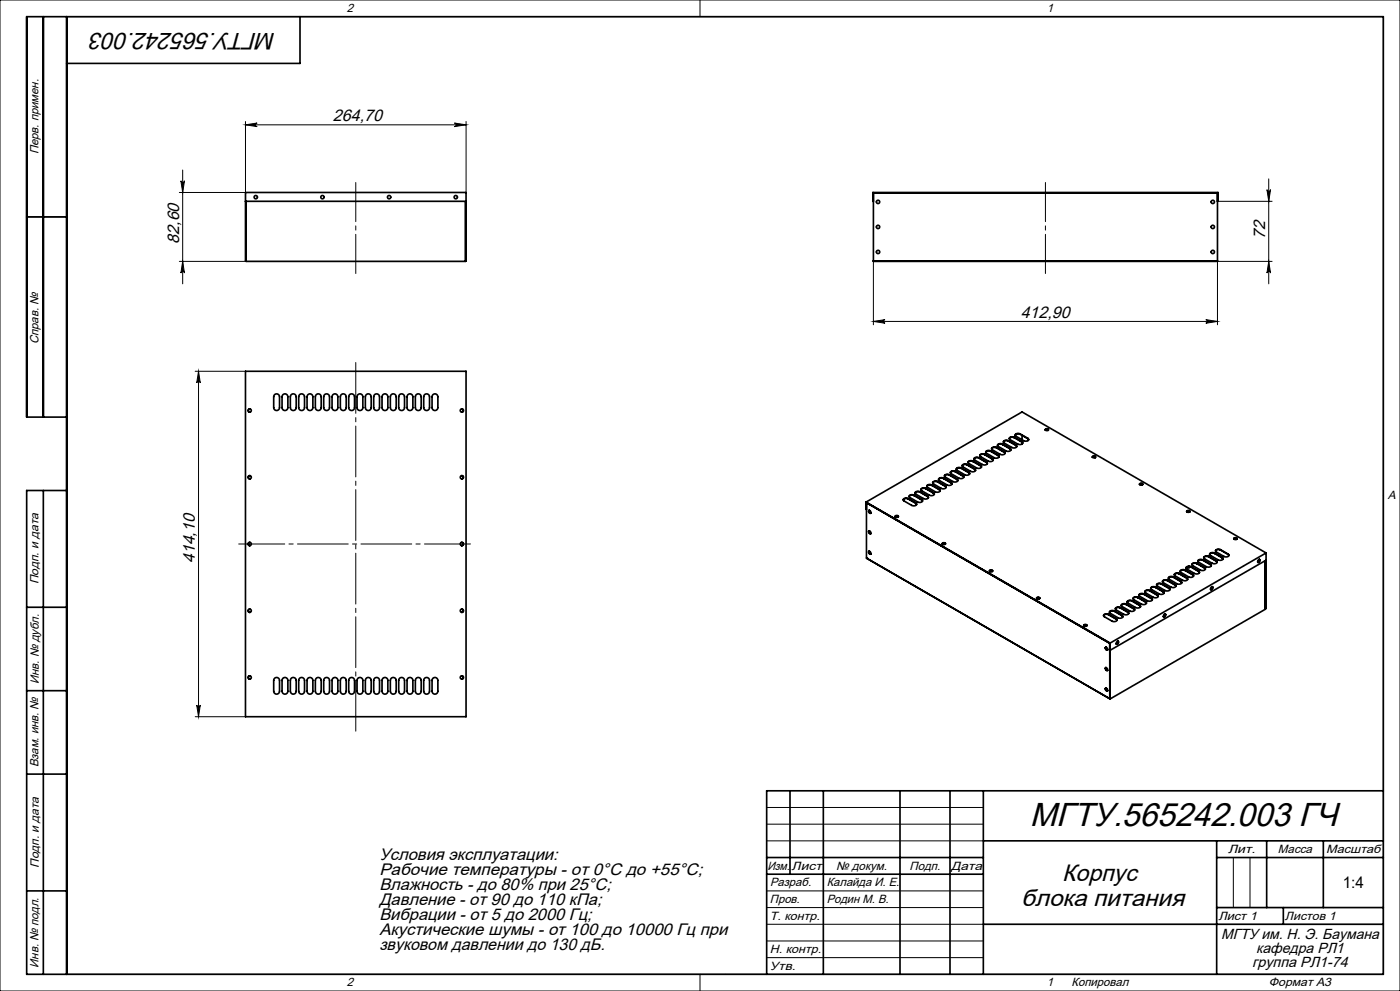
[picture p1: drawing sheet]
<svg xmlns="http://www.w3.org/2000/svg" width="420mm" height="297mm" viewBox="0 0 420 297" stroke-linecap="round" stroke-linejoin="round" font-family="sans-serif">
<g fill="none" stroke="#000" stroke-width=".3">
<path d="M0 0h420v297h-420zM20 5h395v287h-395zM210 0v5M217.5 5h.1M73.6 36.4v21.4M73.6 37.4h66.2M73.6 37.4l3.5-.5a.54 .54 0 0 0-.5 .5 .54 .54 0 0 0 .5 .5zM136.3 36.9l3.5 .5-3.5 .5a.54 .54 0 0 0 .5-.5 .54 .54 0 0 0-.5-.5zM139.8 36.4v21.4M53.8 57.7h19.8M54.3 54.2a.54 .54 0 0 0 .5 .5 .54 .54 0 0 0 .5-.5l-.5 3.5zM54.8 51v34.1"/>
<path d="M380.1 56.8a.54 .54 0 0 0 .5 .5 .54 .54 0 0 0 .6-.5l-.6 3.5zM380.6 53.6v31.5M8 65h12M53.8 78.3h20M54.8 78.3l.5 3.5a.54 .54 0 0 0-.5-.5 .54 .54 0 0 0-.5 .5zM262 78.2v19.1M365.2 78.2v19.1M365.3 78.3h16.3M365.4 60.3h16.2M380.6 78.3l.6 3.5a.54 .54 0 0 0-.6-.5 .54 .54 0 0 0-.5 .5zM262 96.3h103.2M262 96.3l3.5-.5a.54 .54 0 0 0-.5 .5 .54 .54 0 0 0 .5 .6z"/>
<path d="M361.7 95.8l3.5 .5-3.5 .6a.54 .54 0 0 0 .6-.6 .54 .54 0 0 0-.6-.5zM58.6 111.3h15M59.6 111.3l.5 3.5a.54 .54 0 0 0-.5-.5 .54 .54 0 0 0-.6 .5zM59.6 111.3v103.5M20 148.5h.1M415 148.5h.1M58.6 214.8h15M59 211.3a.54 .54 0 0 0 .6 .5 .54 .54 0 0 0 .5-.5l-.5 3.5zM230 242h65M230 247h65M230 252h65M370 257v15"/>
<path d="M375 257v15M230 267h65M230 272h65M230 277h65M210 292v5M217.5 292h.1M230 282h65M230 287h65"/>
</g>
<path d="M106.7 108.3v111.1" fill="none" stroke="#000" stroke-width=".3" stroke-dasharray="15.2 1.3 1.3 1.3" stroke-dashoffset="-.3"/>
<path d="M71.6 163h69.5" fill="none" stroke="#000" stroke-width=".3" stroke-dasharray="15.2 1.3 1.3 1.3" stroke-dashoffset="1.4"/>
<path d="M106.7 54.7v27.3M313.6 54.7v27.3" fill="none" stroke="#000" stroke-width=".3" stroke-dasharray="15.2 1.3 1.3 1.3" stroke-dashoffset="3.5"/>
<g fill="none" stroke="#000" stroke-width=".5">
<path d="M13 5v120M20 5v287M90 5v14h-70M262 57.8h103.2v20.5h-103.2zM8 65h12M73.6 60.3h66.2M73.8 78.2l-.2-20.5h66.2l-.1 20.5M73.8 60.3v18h65.9v-18M262 78.2h103.2M262 60.3l-.1-2.6h103.5l-.2 2.6M73.6 111.3h66.2v103.5h-66.2zM82.3 118.3l.8-.3 .7 .6 .1 3.6a.88 .88 0 0 1-.9 .8 .88 .88 0 0 1-.9-.8v-3.3z"/>
<path d="M84.8 118.3l.8-.3 .7 .6 .1 3.6a.88 .88 0 0 1-.9 .8 .88 .88 0 0 1-.9-.8v-3.3zM87.3 118.3l.8-.3 .7 .6 .1 3.6a.87 .87 0 0 1-.9 .8 .87 .87 0 0 1-.9-.8v-3.3zM89.8 118.3l.8-.3 .7 .6 .1 3.6a.88 .88 0 0 1-.9 .8 .88 .88 0 0 1-.9-.8v-3.3zM92.3 118.3l.8-.3 .7 .6 .1 3.6a.88 .88 0 0 1-.9 .8 .88 .88 0 0 1-.9-.8v-3.3zM94.8 118.3l.8-.3 .7 .6 .1 3.6a.88 .88 0 0 1-.9 .8 .88 .88 0 0 1-.9-.8v-3.3zM97.3 118.3l.8-.3 .7 .6 .1 3.6a.88 .88 0 0 1-.9 .8 .88 .88 0 0 1-.9-.8v-3.3zM99.8 118.3l.8-.3 .7 .6 .1 3.6a.87 .87 0 0 1-.9 .8 .87 .87 0 0 1-.9-.8v-3.3zM102.3 118.3l.8-.3 .7 .6 .1 3.6a.88 .88 0 0 1-.9 .8 .88 .88 0 0 1-.9-.8v-3.3zM104.8 118.3l.8-.3 .7 .6 .1 3.6a.88 .88 0 0 1-.9 .8 .88 .88 0 0 1-.9-.8v-3.3zM107.3 118.3l.8-.3 .7 .6 .1 3.6a.87 .87 0 0 1-.9 .8 .87 .87 0 0 1-.9-.8v-3.3zM109.8 118.3l.8-.3 .7 .6 .1 3.6a.88 .88 0 0 1-.9 .8 .88 .88 0 0 1-.9-.8v-3.3zM112.3 118.3l.8-.3 .7 .6 .1 3.6a.87 .87 0 0 1-.9 .8 .87 .87 0 0 1-.9-.8v-3.3z"/>
<path d="M114.8 118.3l.8-.3 .7 .6 .1 3.6a.88 .88 0 0 1-.9 .8 .88 .88 0 0 1-.9-.8v-3.3zM117.3 118.3l.8-.3 .7 .6 .1 3.6a.88 .88 0 0 1-.9 .8 .88 .88 0 0 1-.9-.8v-3.3zM119.8 118.3l.8-.3 .7 .6 .1 3.6a.87 .87 0 0 1-.9 .8 .87 .87 0 0 1-.9-.8v-3.3zM122.3 118.3l.8-.3 .7 .6 .1 3.6a.88 .88 0 0 1-.9 .8 .88 .88 0 0 1-.9-.8v-3.3zM124.8 118.3l.8-.3 .7 .6 .1 3.6a.87 .87 0 0 1-.9 .8 .87 .87 0 0 1-.9-.8v-3.3zM127.3 118.3l.8-.3 .7 .6 .1 3.6a.88 .88 0 0 1-.9 .8 .88 .88 0 0 1-.9-.8v-3.3zM129.8 118.3l.8-.3 .7 .6 .1 3.6a.88 .88 0 0 1-.9 .8 .88 .88 0 0 1-.9-.8v-3.3zM20 125h-12v-120h407v287h-407v-145h12M75 122.5a.5 .5 0 0 0-.5 .5 .5 .5 0 0 0 .5 .5M138.5 122.5a.5 .5 0 0 1 .4 .5 .5 .5 0 0 1-.4 .5M290.1 139.2a.82 .82 0 0 0-.9-.2 .82 .82 0 0 0-.5 .8l2.5 1.5a.82 .82 0 0 0 .9 .1 .82 .82 0 0 0 .5-.7l-.2-.2M290.1 139.3l-.8-.1-.7 .4"/>
<path d="M290.1 139.2l2.3 1.3M290.1 139.3l2.3 1.4M290.1 139.2v.1M291.9 138.2a.82 .82 0 0 0-.9-.2 .82 .82 0 0 0-.5 .8l2.5 1.4a.82 .82 0 0 0 .9 .2 .82 .82 0 0 0 .5-.7l-.2-.2M291.9 138.3l-.8-.1-.7 .4M291.9 138.2l2.3 1.3M291.9 138.3l2.3 1.3M291.9 138.2v.1M293.7 137.2a.82 .82 0 0 0-.9-.2 .82 .82 0 0 0-.5 .7l2.4 1.5a.82 .82 0 0 0 .9 .2 .82 .82 0 0 0 .5-.8l-.1-.1M293.7 137.3l-.9-.1-.6 .4M293.7 137.2l2.3 1.3M293.7 137.2v.1"/>
<path d="M293.7 137.3l2.3 1.3M294.2 139.6l.2 .3M294.2 139.5v.1M295.4 136.2a.82 .82 0 0 0-.9-.2 .82 .82 0 0 0-.5 .7l2.5 1.5a.82 .82 0 0 0 .9 .2 .82 .82 0 0 0 .5-.8l-.2-.1M295.4 136.3l-.8-.2-.7 .5M295.4 136.2l2.3 1.3M295.4 136.3l2.3 1.3M295.4 136.2v.1M296 138.6l.2 .3M296 138.5v.1M297.2 135.1a.82 .82 0 0 0-.9-.2 .82 .82 0 0 0-.5 .8l2.5 1.5a.82 .82 0 0 0 .9 .2 .82 .82 0 0 0 .5-.8l-.2-.1M297.2 135.3l-.8-.2-.7 .5"/>
<path d="M297.2 135.1l2.3 1.4M297.2 135.1v.2M297.2 135.3l2.3 1.3M297.7 137.6l.3 .3M297.7 137.5v.1M299 134.1a.82 .82 0 0 0-.9-.2 .82 .82 0 0 0-.5 .8l2.4 1.5a.82 .82 0 0 0 .9 .1 .82 .82 0 0 0 .5-.7l-.1-.2M299 134.2l-.9-.1-.6 .4M299 134.1l2.3 1.3M299 134.2l2.3 1.4M299 134.1v.1M299.5 136.6l.2 .3M299.5 136.5v.1"/>
<path d="M300.7 133.1a.82 .82 0 0 0-.9-.2 .82 .82 0 0 0-.5 .8l2.5 1.4a.82 .82 0 0 0 .9 .2 .82 .82 0 0 0 .5-.7l-.2-.2M300.7 133.2l-.8-.1-.7 .4M300.7 133.1l2.3 1.3M300.7 133.1v.1M300.7 133.2l2.3 1.3M301.3 135.6l.2 .3M301.3 135.4v.2M302.5 132.1a.82 .82 0 0 0-.9-.2 .82 .82 0 0 0-.5 .7l2.5 1.5a.82 .82 0 0 0 .9 .2 .82 .82 0 0 0 .5-.8l-.2-.1M302.5 132.2l-.8-.1-.7 .4M302.5 132.1l2.3 1.3M302.5 132.2l2.3 1.3M302.5 132.1v.1"/>
<path d="M303 134.5l.3 .3M303 134.4v.1M304.3 131.1a.82 .82 0 0 0-.9-.2 .82 .82 0 0 0-.5 .7l2.4 1.5a.82 .82 0 0 0 .9 .2 .82 .82 0 0 0 .5-.8l-.1-.1M304.3 131.2l2.5 1.6M304.3 131.2l-.9-.2-.6 .5M304.3 131.1l2.3 1.3M304.3 131.1v.1M304.8 133.5l.3 .3M304.8 133.4v.1M306 130a.82 .82 0 0 0-.9-.2 .82 .82 0 0 0-.5 .8l2.5 1.5a.82 .82 0 0 0 .9 .2 .82 .82 0 0 0 .5-.8l-.2-.1M306 130.2l-.8-.2-.6 .4M306 130l2.3 1.4"/>
<path d="M306 130v.2M306 130.2l2.3 1.3M306.6 132.4v.7M306.6 130.5v1.3M308.3 131.5l.3 .3M308.3 131.4v.1M308.4 131.5v.5M308.5 131.6v.3M313.6 128.7a.44 .44 0 0 1 .5-.3 .44 .44 0 0 1 .3 .6h-.5zM313.7 128.7h.4l.3 .2M314.5 128.8a.58 .58 0 0 0-.9 .1l.8 .1M327.7 137a.64 .64 0 0 1 1 0"/>
<path d="M327.7 136.8a.44 .44 0 0 1 .6-.2 .44 .44 0 0 1 .3 .5h-.8zM327.8 136.9h.5l.3 .2-.9-.1M13 147v145M75 142.5a.5 .5 0 0 0-.5 .5 .5 .5 0 0 0 .5 .5M138.5 142.5a.5 .5 0 0 1 .4 .5 .5 .5 0 0 1-.4 .5M259.8 150.5l.1 2.2M259.8 150.5l73.2 42.2M259.8 150.5l46.8-27 73.2 42.2M260.7 153a.44 .44 0 0 1 .5 .3 .44 .44 0 0 1-.3 .5l-.3-.4zM260.7 159.1a.44 .44 0 0 1 .5 .3 .44 .44 0 0 1-.3 .5l-.3-.4zM260.7 153a.64 .64 0 0 0 .5 .8 .64 .64 0 0 1-.5-.8zM260.7 159.1a.64 .64 0 0 0 .5 .8 .64 .64 0 0 1-.5-.8z"/>
<path d="M260.8 153l.1 .4 .4 .3M260.8 159.1l.1 .5 .4 .3M268.5 154.8a.64 .64 0 0 1 1 0M268.6 154.7a.44 .44 0 0 1 .5-.3 .44 .44 0 0 1 .3 .6h-.7zM268.7 154.7v.3M269.4 154.7l-.8 .2M272.5 149.4a.82 .82 0 0 0-.9-.2 .82 .82 0 0 0-.6 .8l2.5 1.5a.82 .82 0 0 0 .9 .2 .82 .82 0 0 0 .5-.8l-.2-.2M272.5 149.5l-.9-.1-.6 .4M272.5 149.4l2.2 1.3M272.5 149.4v.1M272.5 149.5l2.2 1.4M274.2 148.4a.82 .82 0 0 0-.9-.2 .82 .82 0 0 0-.5 .8l2.5 1.4a.82 .82 0 0 0 .9 .2 .82 .82 0 0 0 .5-.7l-.2-.2"/>
<path d="M274.2 148.5l-.8-.1-.7 .4M274.2 148.4l2.3 1.3M274.2 148.5l2.3 1.3M274.2 148.4v.1M274.7 150.9l.3 .3M274.7 150.7v.2M276 147.4a.82 .82 0 0 0-.9-.2 .82 .82 0 0 0-.5 .8l2.4 1.4a.82 .82 0 0 0 .9 .2 .82 .82 0 0 0 .6-.7l-.2-.2M276 147.5l-.9-.1-.6 .4M276 147.4l2.3 1.3M276 147.4v.1M276 147.5l2.3 1.3M276.5 149.8l.3 .3"/>
<path d="M276.5 149.7v.1M277.8 146.4a.82 .82 0 0 0-.9-.2 .82 .82 0 0 0-.6 .7l2.5 1.5a.82 .82 0 0 0 .9 .2 .82 .82 0 0 0 .5-.8l-.1-.1M277.8 146.5l-.9-.1-.6 .4M277.8 146.4l2.3 1.3M277.8 146.5l2.3 1.3M277.8 146.4v.1M278.3 148.8l.2 .3M278.3 148.7v.1M279.5 145.3a.82 .82 0 0 0-.9-.2 .82 .82 0 0 0-.5 .8l2.5 1.5a.82 .82 0 0 0 .9 .2 .82 .82 0 0 0 .5-.8l-.2-.1M279.5 145.5l-.8-.2-.7 .5M279.5 145.3l2.3 1.4M279.5 145.5l2.3 1.3"/>
<path d="M279.5 145.3v.2M280.1 147.8l.2 .3M280.1 147.7v.1M281.3 144.3a.82 .82 0 0 0-.9-.2 .82 .82 0 0 0-.5 .8l2.5 1.5a.82 .82 0 0 0 .8 .2 .82 .82 0 0 0 .6-.8l-.2-.2M281.3 144.4l-.9-.1-.6 .4M281.3 144.3l2.3 1.3M281.3 144.3v.1M281.3 144.4l2.3 1.4M281.8 146.8l.3 .3M281.8 146.7v.1M283.1 143.3a.82 .82 0 0 0-.9-.2 .82 .82 0 0 0-.6 .8l2.5 1.4a.82 .82 0 0 0 .9 .2 .82 .82 0 0 0 .5-.7l-.1-.2M283.1 143.4l-.9-.1-.6 .4"/>
<path d="M283.1 143.3l2.3 1.3M283.1 143.4l2.3 1.3M283.1 143.3v.1M283.6 145.8l.2 .3M283.6 145.6v.2M284.8 142.3a.82 .82 0 0 0-.9-.2 .82 .82 0 0 0-.5 .7l2.5 1.5a.82 .82 0 0 0 .9 .2 .82 .82 0 0 0 .5-.8l-.2-.1M284.8 142.4l-.8-.1-.7 .4M284.8 142.3l2.3 1.3M284.8 142.3v.1M284.8 142.4l2.3 1.3M285.4 144.7l.2 .3M285.4 144.6v.1"/>
<path d="M286.6 141.3a.82 .82 0 0 0-.9-.2 .82 .82 0 0 0-.5 .7l2.5 1.5a.82 .82 0 0 0 .9 .2 .82 .82 0 0 0 .5-.8l-.2-.1M286.6 141.4l-.9-.2-.6 .5M286.6 141.3l2.3 1.3M286.6 141.4l2.3 1.3M286.6 141.3v.1M287.1 143.7l.3 .3M287.1 143.6v.1M288.4 140.2a.82 .82 0 0 0-.9-.2 .82 .82 0 0 0-.6 .8l2.5 1.5a.82 .82 0 0 0 .9 .2 .82 .82 0 0 0 .5-.8l-.1-.1M288.4 140.4l-.9-.2-.6 .5M288.4 140.2l2.3 1.4M288.4 140.2v.2M288.4 140.4l2.3 1.3"/>
<path d="M288.9 142.7l.2 .3M288.9 142.6v.1M290.7 141.7l.2 .3M290.7 141.6v.1M292.4 140.7l.3 .3M292.4 140.5v.2M341.9 145.2a.64 .64 0 0 1 .9 0M341.9 145a.44 .44 0 0 1 .5-.2 .44 .44 0 0 1 .3 .5h-.7zM341.9 145.2l.8 .1M341.9 145.1l.5-.1 .3 .3M356 153.3a.64 .64 0 0 1 1 0M356 153.2a.44 .44 0 0 1 .6-.3 .44 .44 0 0 1 .2 .6h-.7z"/>
<path d="M356 153.4l.8 .1M356.1 153.2h.5l.3 .2M75 162.5a.5 .5 0 0 0-.5 .5 .5 .5 0 0 0 .5 .5M138.5 162.5a.5 .5 0 0 1 .4 .5 .5 .5 0 0 1-.4 .5M260 167.3h.1M260.7 165.2a.44 .44 0 0 1 .5 .3 .44 .44 0 0 1-.3 .6l-.3-.5zM260.7 165.2a.64 .64 0 0 0 .5 .9 .64 .64 0 0 1-.5-.9zM260.8 165.2l.1 .5 .4 .3M282.7 163a.64 .64 0 0 1 1 0M282.7 162.8a.44 .44 0 0 1 .6-.2 .44 .44 0 0 1 .2 .5h-.7zM282.9 162.8v.4M283.6 162.9l-.8 .1"/>
<path d="M296.8 171.2a.64 .64 0 0 1 1 0M296.9 171a.44 .44 0 0 1 .5-.2 .44 .44 0 0 1 .3 .5h-.7zM297 171v.3M297.7 171l-.8 .2M311 179.3a.64 .64 0 0 1 .9 0M311 179.1a.44 .44 0 0 1 .5-.2 .44 .44 0 0 1 .3 .6h-.5zM311.2 179.1v.4M311.9 179.2l-.8 .2M341.4 179a.82 .82 0 0 0-.9-.2 .82 .82 0 0 0-.5 .8l2.5 1.5a.82 .82 0 0 0 .9 .1 .82 .82 0 0 0 .5-.7l-.2-.2M341.4 179.1l-.9-.1-.6 .4M341.4 179l2.3 1.3M341.4 179v.1"/>
<path d="M341.4 179.1l2.3 1.4M343.2 178a.82 .82 0 0 0-.9-.2 .82 .82 0 0 0-.6 .8l2.5 1.4a.82 .82 0 0 0 .9 .2 .82 .82 0 0 0 .5-.7l-.1-.2M343.2 178.1l-.9-.1-.6 .4M343.2 178l2.3 1.3M343.2 178v.1M343.2 178.1l2.3 1.3M344.9 177a.82 .82 0 0 0-.9-.2 .82 .82 0 0 0-.5 .7l2.5 1.5a.82 .82 0 0 0 .9 .2 .82 .82 0 0 0 .5-.8l-.2-.1M344.9 177.1l-.8-.1-.7 .4M344.9 177l2.3 1.3M344.9 177v.1M344.9 177.1l2.3 1.3M345.5 179.4l.2 .3"/>
<path d="M345.5 179.3v.1M346.7 176a.82 .82 0 0 0-.9-.2 .82 .82 0 0 0-.5 .7l2.5 1.5a.82 .82 0 0 0 .9 .2 .82 .82 0 0 0 .5-.8l-.2-.1M346.7 176.1l-.8-.2-.7 .5M346.7 176l2.3 1.3M346.7 176v.1M346.7 176.1l2.3 1.3M347.2 178.4l.3 .3M347.2 178.3v.1M348.5 174.9a.82 .82 0 0 0-.9-.2 .82 .82 0 0 0-.5 .8l2.4 1.5a.82 .82 0 0 0 .9 .2 .82 .82 0 0 0 .5-.8l-.1-.1M348.5 175.1l-.9-.2-.6 .5M348.5 174.9l2.3 1.4M348.5 174.9v.2"/>
<path d="M348.5 175.1l2.3 1.3M349 177.4l.2 .3M349 177.3v.1M350.2 173.9a.82 .82 0 0 0-.9-.2 .82 .82 0 0 0-.5 .8l2.5 1.5a.82 .82 0 0 0 .9 .1 .82 .82 0 0 0 .5-.7l-.2-.2M350.2 174l-.8-.1-.7 .4M350.2 173.9l2.3 1.3M350.2 173.9v.1M350.2 174l2.3 1.4M350.8 176.4l.2 .3M350.8 176.3v.1M352 172.9a.82 .82 0 0 0-.9-.2 .82 .82 0 0 0-.5 .8l2.5 1.4a.82 .82 0 0 0 .9 .2 .82 .82 0 0 0 .5-.7l-.2-.2M352 173l-.8-.1-.7 .4"/>
<path d="M352 172.9l2.3 1.3M352 172.9v.1M352 173l2.3 1.3M352.5 175.4l.3 .3M352.5 175.2v.2M353.8 171.9a.82 .82 0 0 0-.9-.2 .82 .82 0 0 0-.5 .7l2.4 1.5a.82 .82 0 0 0 .9 .2 .82 .82 0 0 0 .5-.8l-.1-.1M353.8 172l-.9-.1-.6 .4M353.8 171.9l2.3 1.3M353.8 171.9v.1M353.8 172l2.3 1.3M354.3 174.3l.2 .3M354.3 174.2v.1"/>
<path d="M355.5 170.9a.82 .82 0 0 0-.9-.2 .82 .82 0 0 0-.5 .7l2.5 1.5a.82 .82 0 0 0 .9 .2 .82 .82 0 0 0 .5-.8l-.2-.1M355.5 171l-.8-.2-.7 .5M355.5 170.9l2.3 1.3M355.5 170.9v.1M355.5 171l2.3 1.3M356 170l.8 .1M356.1 173.3l.2 .3M356.1 173.2v.1M356.6 169.8l.3 .2M356.8 169.8a.49 .49 0 0 1-.3 .5 .49 .49 0 0 1-.6-.2M357.3 169.8a.82 .82 0 0 0-.9-.2 .82 .82 0 0 0-.5 .8l2.5 1.5a.82 .82 0 0 0 .9 .2 .82 .82 0 0 0 .5-.8l-.2-.1M357.3 170l-.8-.2-.7 .4"/>
<path d="M357.3 169.8l2.3 1.4M357.3 169.8v.2M357.3 170l2.3 1.3M357.8 172.3l.3 .3M357.8 172.2v.1M359.1 168.8a.82 .82 0 0 0-.9-.2 .82 .82 0 0 0-.5 .8l2.4 1.5a.82 .82 0 0 0 .9 .1 .82 .82 0 0 0 .5-.7l-.1-.2M359.1 168.9l-.9-.1-.6 .4M359.1 168.8l2.3 1.3M359.1 168.8v.1M359.1 168.9l2.3 1.4M359.6 171.3l.3 .3M359.6 171.2v.1"/>
<path d="M360.8 167.8a.82 .82 0 0 0-.9-.2 .82 .82 0 0 0-.5 .8l2.5 1.4a.82 .82 0 0 0 .9 .2 .82 .82 0 0 0 .5-.7l-.2-.2M360.8 167.9l-.8-.1-.6 .4M360.8 167.8l2.3 1.3M360.8 167.8v.1M360.8 167.9l2.3 1.3M361.4 170.3l.2 .3M361.4 170.1v.2M362.6 166.8a.82 .82 0 0 0-.9-.2 .82 .82 0 0 0-.5 .7l2.5 1.5a.82 .82 0 0 0 .9 .2 .82 .82 0 0 0 .5-.8l-.2-.1M362.6 166.9l-.8-.1-.7 .4M362.6 166.8l2.3 1.3M362.6 166.8v.1M362.6 166.9l2.3 1.3"/>
<path d="M363.1 169.2l.3 .3M363.1 169.1v.1M363.4 176l.2-.2a.47 .47 0 0 1 .1 .6 .47 .47 0 0 1-.5 .2zM363.6 175.8l-.1 .5-.3 .3M363.7 175.8a.64 .64 0 0 1-.5 .9 .64 .64 0 0 0 .5-.9zM364.4 165.7a.82 .82 0 0 0-.9-.1 .82 .82 0 0 0-.5 .7l2.4 1.5a.82 .82 0 0 0 .9 .2 .82 .82 0 0 0 .5-.8l-.1-.1M364.4 165.9l-.9-.2-.6 .5M364.4 165.7l2.3 1.4M364.4 165.7v.2M364.4 165.9l2.3 1.3M364.9 168.2l.3 .3M364.9 168.1v.1"/>
<path d="M366.1 164.7a.82 .82 0 0 0-.9-.2 .82 .82 0 0 0-.5 .8l2.5 1.5a.82 .82 0 0 0 .9 .2 .82 .82 0 0 0 .5-.8l-.2-.1M366.1 164.9l-.8-.2-.6 .4M366.1 164.7l2.3 1.4M366.1 164.7v.2M366.1 164.9l2.3 1.3M366.7 167.2l.2 .3M366.7 167.1v.1M368.4 166.2l.3 .3M368.4 166.1v.1M370.1 161.5a.64 .64 0 0 1 1 0M370.2 161.3a.44 .44 0 0 1 .5-.2 .44 .44 0 0 1 .3 .5l-.6 .1zM370.2 161.5l.8 .1"/>
<path d="M370.2 161.4l.5-.1 .3 .3M377.5 167.8l.3-.1a.47 .47 0 0 1 .1 .6 .47 .47 0 0 1-.6 .2zM377.6 167.7v.5M377.8 167.7l-.1 .4-.4 .4M377.8 167.7a.64 .64 0 0 1-.5 .8 .64 .64 0 0 0 .5-.8zM379.6 168v14.6l-46.6 26.9M379.7 167.9l-.1 14.6M379.8 165.7v2.2l-46.9 26.9M379.8 165.7l-46.8 27M8 182h12M75 182.5a.5 .5 0 0 0-.5 .5 .5 .5 0 0 0 .5 .5M138.5 182.5a.5 .5 0 0 1 .4 .5 .5 .5 0 0 1-.4 .5"/>
<path d="M325.1 187.5a.64 .64 0 0 1 1 0M325.1 187.3a.44 .44 0 0 1 .6-.2 .44 .44 0 0 1 .3 .5h-.8zM325.3 187.3v.4M326 187.4l-.8 .1M331.7 194a.44 .44 0 0 1 .5 .3 .44 .44 0 0 1-.3 .5l-.3-.4zM331.7 194a.64 .64 0 0 0 .5 .8 .64 .64 0 0 1-.5-.8zM331.8 194l.1 .4 .4 .3M332.6 184.1a.82 .82 0 0 0-.9-.2 .82 .82 0 0 0-.6 .8l2.5 1.5a.82 .82 0 0 0 .9 .2 .82 .82 0 0 0 .5-.8l-.1-.2M332.6 184.2l-.9-.1-.6 .4M332.6 184.1l2.3 1.3M332.6 184.1v.1M332.6 184.2l2.3 1.4"/>
<path d="M333 192.7v16.8M334.3 183.1a.82 .82 0 0 0-.9-.2 .82 .82 0 0 0-.5 .8l2.5 1.4a.82 .82 0 0 0 .9 .2 .82 .82 0 0 0 .5-.7l-.2-.2M334.3 183.2l-.8-.1-.7 .4M334.3 183.1l2.3 1.3M334.3 183.1v.1M334.3 183.2l2.3 1.3M334.9 185.6l.2 .3M334.9 185.4v.2M335.1 192.3l.3-.1a.47 .47 0 0 1 .1 .6 .47 .47 0 0 1-.6 .2zM335.3 192.2v.4l-.4 .3M335.4 192.2a.64 .64 0 0 1-.5 .8 .64 .64 0 0 0 .5-.8zM336.1 182.1a.82 .82 0 0 0-.9-.2 .82 .82 0 0 0-.5 .7l2.5 1.5a.82 .82 0 0 0 .8 .2 .82 .82 0 0 0 .6-.8l-.2-.1"/>
<path d="M336.1 182.2l-.9-.1-.6 .4M336.1 182.1l2.3 1.3M336.1 182.1v.1M336.1 182.2l2.3 1.3M336.6 184.5l.3 .3M336.6 184.4v.1M337.9 181.1a.82 .82 0 0 0-.9-.2 .82 .82 0 0 0-.6 .7l2.5 1.5a.82 .82 0 0 0 .9 .2 .82 .82 0 0 0 .5-.8l-.1-.1M337.9 181.2l-.9-.2-.6 .5M337.9 181.1l2.3 1.3M337.9 181.1v.1M337.9 181.2l2.3 1.3M338.4 183.5l.2 .3"/>
<path d="M338.4 183.4v.1M339.6 180a.82 .82 0 0 0-.9-.2 .82 .82 0 0 0-.5 .8l2.5 1.5a.82 .82 0 0 0 .9 .2 .82 .82 0 0 0 .5-.8l-.2-.1M339.6 180.2l-.8-.2-.7 .5M339.6 180l2.3 1.4M339.6 180v.2M339.6 180.2l2.3 1.3M340.2 182.5l.2 .3M340.2 182.4v.1M341.9 181.5l.3 .3M341.9 181.4v.1M343.7 180.5l.2 .3M343.7 180.3v.2"/>
<path d="M349.2 184.2l.3-.2a.47 .47 0 0 1 .1 .6 .47 .47 0 0 1-.6 .2zM349.5 184l-.1 .5-.4 .3M349.5 184a.64 .64 0 0 1-.4 .8 .64 .64 0 0 0 .4-.8zM8 207h12M75 202.5a.5 .5 0 0 0-.5 .5 .5 .5 0 0 0 .5 .5M82.3 203.3l.8-.3 .7 .6 .1 3.6a.88 .88 0 0 1-.9 .8 .88 .88 0 0 1-.9-.8v-3.3zM84.8 203.3l.8-.3 .7 .6 .1 3.6a.88 .88 0 0 1-.9 .8 .88 .88 0 0 1-.9-.8v-3.3zM87.3 203.3l.8-.3 .7 .6 .1 3.6a.87 .87 0 0 1-.9 .8 .87 .87 0 0 1-.9-.8v-3.3zM89.8 203.3l.8-.3 .7 .6 .1 3.6a.88 .88 0 0 1-.9 .8 .88 .88 0 0 1-.9-.8v-3.3zM92.3 203.3l.8-.3 .7 .6 .1 3.6a.88 .88 0 0 1-.9 .8 .88 .88 0 0 1-.9-.8v-3.3zM94.8 203.3l.8-.3 .7 .6 .1 3.6a.88 .88 0 0 1-.9 .8 .88 .88 0 0 1-.9-.8v-3.3zM97.3 203.3l.8-.3 .7 .6 .1 3.6a.88 .88 0 0 1-.9 .8 .88 .88 0 0 1-.9-.8v-3.3z"/>
<path d="M99.8 203.3l.8-.3 .7 .6 .1 3.6a.87 .87 0 0 1-.9 .8 .87 .87 0 0 1-.9-.8v-3.3zM102.3 203.3l.8-.3 .7 .6 .1 3.6a.88 .88 0 0 1-.9 .8 .88 .88 0 0 1-.9-.8v-3.3zM104.8 203.3l.8-.3 .7 .6 .1 3.6a.88 .88 0 0 1-.9 .8 .88 .88 0 0 1-.9-.8v-3.3zM107.3 203.3l.8-.3 .7 .6 .1 3.6a.87 .87 0 0 1-.9 .8 .87 .87 0 0 1-.9-.8v-3.3zM109.8 203.3l.8-.3 .7 .6 .1 3.6a.88 .88 0 0 1-.9 .8 .88 .88 0 0 1-.9-.8v-3.3zM112.3 203.3l.8-.3 .7 .6 .1 3.6a.87 .87 0 0 1-.9 .8 .87 .87 0 0 1-.9-.8v-3.3zM114.8 203.3l.8-.3 .7 .6 .1 3.6a.88 .88 0 0 1-.9 .8 .88 .88 0 0 1-.9-.8v-3.3zM117.3 203.3l.8-.3 .7 .6 .1 3.6a.88 .88 0 0 1-.9 .8 .88 .88 0 0 1-.9-.8v-3.3zM119.8 203.3l.8-.3 .7 .6 .1 3.6a.87 .87 0 0 1-.9 .8 .87 .87 0 0 1-.9-.8v-3.3zM122.3 203.3l.8-.3 .7 .6 .1 3.6a.88 .88 0 0 1-.9 .8 .88 .88 0 0 1-.9-.8v-3.3zM124.8 203.3l.8-.3 .7 .6 .1 3.6a.87 .87 0 0 1-.9 .8 .87 .87 0 0 1-.9-.8v-3.3zM127.3 203.3l.8-.3 .7 .6 .1 3.6a.88 .88 0 0 1-.9 .8 .88 .88 0 0 1-.9-.8v-3.3z"/>
<path d="M129.8 203.3l.8-.3 .7 .6 .1 3.6a.88 .88 0 0 1-.9 .8 .88 .88 0 0 1-.9-.8v-3.3zM138.5 202.5a.5 .5 0 0 1 .4 .5 .5 .5 0 0 1-.4 .5M331.7 206.2a.44 .44 0 0 1 .5 .3 .44 .44 0 0 1-.3 .6l-.3-.5zM331.7 200.1a.44 .44 0 0 1 .5 .3 .44 .44 0 0 1-.3 .5l-.3-.4zM331.7 200.1a.64 .64 0 0 0 .5 .8 .64 .64 0 0 1-.5-.8zM331.7 206.2a.64 .64 0 0 0 .5 .8 .64 .64 0 0 1-.5-.8zM331.8 200.1l.1 .5 .4 .3M331.8 206.2l.1 .5 .4 .3M331.8 206.5l.2 .1M332 206.6l-.1 .1zM333 209.3l-.1-16.5-73-42.1v16.6l73.1 42.2M8 232h12"/>
<path d="M237 237v25M247 237v55M270 237v55M285 237v55M295 237v55M415 237h-185v55M230 257h65M295 252h120M365 252v40M365 257h50M380 252v20M397 252v20"/>
<path d="M8 267h12M230 262h65M295 277h120M365 272h50M385 272v5"/>
<circle cx="76.7" cy="59.1" r=".5"/>
<circle cx="96.7" cy="59.1" r=".5"/>
<circle cx="116.7" cy="59.1" r=".5"/>
<circle cx="136.7" cy="59.1" r=".5"/>
<circle cx="263.4" cy="68" r=".5"/>
<circle cx="263.4" cy="60.5" r=".5"/>
<circle cx="263.4" cy="75.5" r=".5"/>
<circle cx="363.8" cy="68" r=".5"/>
<circle cx="363.8" cy="75.5" r=".5"/>
<circle cx="363.8" cy="60.5" r=".5"/>
<circle cx="74.9" cy="123" r=".5"/>
<circle cx="138.6" cy="123" r=".5"/>
<circle cx="74.9" cy="143" r=".5"/>
<circle cx="138.6" cy="143" r=".5"/>
<circle cx="74.9" cy="163" r=".5"/>
<circle cx="138.6" cy="163" r=".5"/>
<circle cx="74.9" cy="183" r=".5"/>
<circle cx="138.6" cy="183" r=".5"/>
<circle cx="74.9" cy="203" r=".5"/>
<circle cx="138.6" cy="203" r=".5"/>
</g>
<g fill="#000">
<path d="M136.3 36.9l3.5 .5-3.5 .5a.54 .54 0 0 0 .5-.5 .54 .54 0 0 0-.5-.5zM73.6 37.4l3.5-.5a.54 .54 0 0 0-.5 .5 .54 .54 0 0 0 .5 .5z"/>
<path d="M54.8 78.3l.5 3.5a.54 .54 0 0 0-.5-.5 .54 .54 0 0 0-.5 .5zM54.3 54.2a.54 .54 0 0 0 .5 .5 .54 .54 0 0 0 .5-.5l-.5 3.5zM380.6 78.3l.6 3.5a.54 .54 0 0 0-.6-.5 .54 .54 0 0 0-.5 .5zM380.1 56.8a.54 .54 0 0 0 .5 .5 .54 .54 0 0 0 .6-.5l-.6 3.5z"/>
<path d="M262 96.3l3.5-.5a.54 .54 0 0 0-.5 .5 .54 .54 0 0 0 .5 .6zM361.7 95.8l3.5 .5-3.5 .6a.54 .54 0 0 0 .6-.6 .54 .54 0 0 0-.6-.5z"/>
<path d="M59 211.3a.54 .54 0 0 0 .6 .5 .54 .54 0 0 0 .5-.5l-.5 3.5zM59.6 111.3l.5 3.5a.54 .54 0 0 0-.5-.5 .54 .54 0 0 0-.6 .5z"/>
</g>
<text font-size="10" x="308.9" y="247.6">МГТУ.565242.003 ГЧ</text>
<g font-size="7.1">
<text x="82.8" y="9.8" transform="rotate(-180 82.8 9.8)">МГТУ.565242.003</text>
<text x="318.7" y="264">Корпус</text>
<text x="306.3" y="271.5">блока питания</text>
</g>
<g font-size="5">
<text x="99.9" y="36.3">264,70</text>
<text x="379.5" y="71.7" transform="rotate(-90 379.5 71.7)">72</text>
<text x="53.7" y="73.1" transform="rotate(-90 53.7 73.1)">82,60</text>
<text x="306.2" y="95.3">412,90</text>
<text x="58.5" y="168.8" transform="rotate(-90 58.5 168.8)">414,10</text>
<text x="113.8" y="257.6">Условия эксплуатации:</text>
<text x="113.8" y="262.1">Рабочие температуры - от 0°С до +55°С;</text>
<text x="113.8" y="266.6">Влажность - до 80% при 25°С;</text>
<text x="113.8" y="271.1">Давление - от 90 до 110 кПа;</text>
<text x="113.8" y="275.7">Вибрации - от 5 до 2000 Гц;</text>
<text x="113.8" y="280.2">Акустические шумы - от 100 до 10000 Гц при</text>
<text x="113.8" y="284.7">звуковом давлении до 130 дБ.</text>
</g>
<text font-size="4.8" x="402.8" y="266">1:4</text>
<g font-size="4.4">
<text x="366.3" y="281.4">МГТУ им. Н. Э. Баумана</text>
<text x="376.9" y="285.7">кафедра РЛ1</text>
<text x="375.7" y="289.9">группа РЛ1-74</text>
</g>
<g font-size="3.6">
<text x="104" y="3.6">2</text>
<text x="314" y="3.6">1</text>
<text x="11.6" y="46.3" transform="rotate(-90 11.6 46.3)">Перв. примен.</text>
<text x="11.6" y="103.2" transform="rotate(-90 11.6 103.2)">Справ. №</text>
<text x="416.4" y="149.6">A</text>
<text x="11.6" y="175.1" transform="rotate(-90 11.6 175.1)">Подп. и дата</text>
<text x="11.6" y="205" transform="rotate(-90 11.6 205)">Инв. № дубл.</text>
<text x="11.6" y="230" transform="rotate(-90 11.6 230)">Взам. инв. №</text>
<text x="368.4" y="255.6">Лит.</text>
<text x="383.4" y="255.6">Масса</text>
<text x="397.8" y="255.6">Масштаб</text>
<text x="11.6" y="260.1" transform="rotate(-90 11.6 260.1)">Подп. и дата</text>
<text x="230.2" y="260.6">Изм.</text>
<text x="237.5" y="260.6">Лист</text>
<text x="250.9" y="260.6">№ докум.</text>
<text x="272.9" y="260.6">Подп.</text>
<text x="285.4" y="260.6">Дата</text>
<text x="231" y="265.6">Разраб.</text>
<text x="248" y="265.6">Калайда И. Е.</text>
<text x="231" y="275.6">Т. контр.</text>
<text x="231" y="270.6">Пров.</text>
<text x="248" y="270.6">Родин М. В.</text>
<text x="365.5" y="275.6">Лист 1</text>
<text x="385.5" y="275.6">Листов 1</text>
<text x="231" y="285.6">Н. контр.</text>
<text x="11.6" y="290" transform="rotate(-90 11.6 290)">Инв. № подл.</text>
<text x="231" y="290.6">Утв.</text>
<text x="104" y="295.6">2</text>
<text x="314" y="295.6">1</text>
<text x="321.5" y="295.6">Копировал</text>
<text x="380.7" y="295.6">Формат А3</text>
</g>
</svg>
